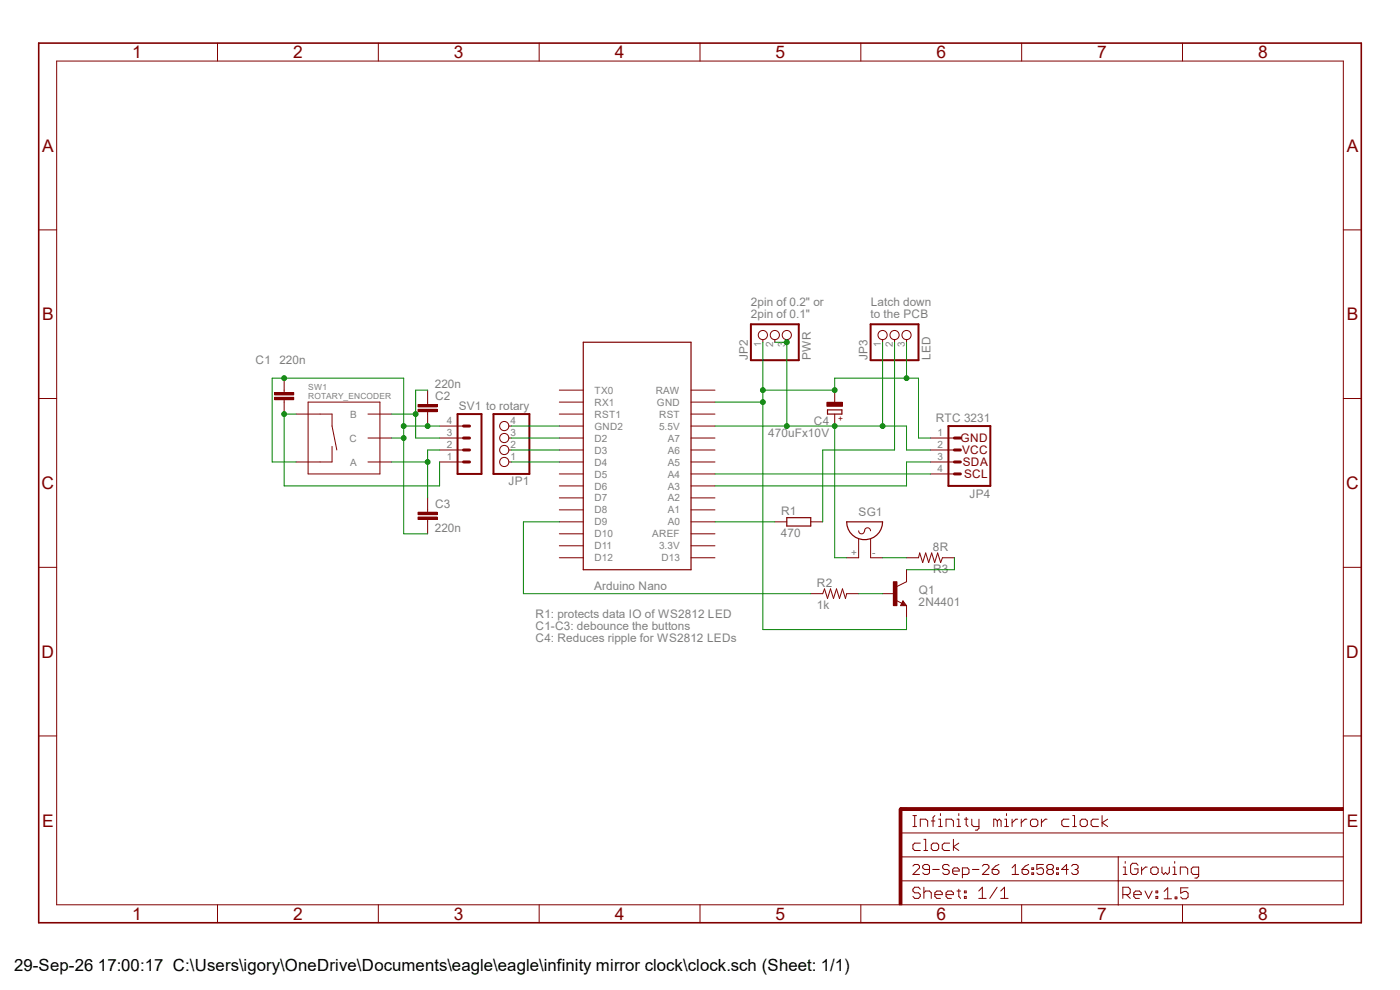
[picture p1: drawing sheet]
<svg xmlns="http://www.w3.org/2000/svg" width="297mm" height="210mm" viewBox="0 0 297 210" stroke-linecap="round" stroke-linejoin="round" font-family="sans-serif">
<g fill="none" stroke="#800000" stroke-width=".21">
<path d="M118.7 82.8h5M118.7 85.3h5M118.7 87.8h5M118.7 90.4h5M118.7 92.9h5M118.7 95.5h5M118.7 98h5M146.6 82.8h5.1M146.6 85.3h5.1M146.6 87.8h5.1M146.6 90.4h5.1M146.6 92.9h5.1"/>
<path d="M146.6 95.5h5.1M146.6 98h5.1M118.7 115.8h5M118.7 113.2h5M118.7 100.5h5M118.7 103.1h5M118.7 105.6h5M118.7 108.2h5M118.7 110.7h5M118.7 118.3h5M146.6 115.8h5.1M146.6 113.2h5.1"/>
<path d="M146.6 100.5h5.1M146.6 103.1h5.1M146.6 105.6h5.1M146.6 108.2h5.1M146.6 110.7h5.1M146.6 118.3h5.1"/>
</g>
<path d="M123.7 72.6h22.9v48.3h-22.9z" fill="none" stroke="#800000" stroke-width=".25"/>
<path d="M190.8 171.6h.5v20.3h-.5z" fill-rule="evenodd" fill="#800000"/>
<path d="M190.8 171.6h.5v20.3h-.5z" fill="none" stroke="#800000" stroke-width=".21"/>
<path d="M191 171.3h94v.6h-94z" fill-rule="evenodd" fill="#800000"/>
<g fill="none" stroke="#800000" stroke-width=".21">
<path d="M12 13h273v178.9h-273zM46.1 9.1v3.9M80.3 9.1v3.9M114.4 9.1v3.9M148.5 9.1v3.9M182.6 9.1v3.9M216.7 9.1v3.9M250.9 9.1v3.9M8.2 48.8h3.8M285 48.8h3.8M8.2 84.5h3.8M285 84.5h3.8"/>
<path d="M8.2 120.4h3.8M190.1 127.3l1.2 .7M191.6 127.5l.7 1h-1.2zM192.3 123.4l-2 1M285 120.4h3.8M8.2 156.1h3.8M285 156.1h3.8M191 171.3h94v.6h-94zM191.1 176.7h93.9M193.7 175.3h.7M193.7 173h.7M194.1 173v2.3"/>
<path d="M195.2 178.9h-1.1l-.4 .3v.8l.4 .4h1.1M195.2 175.3v-1.5h1.2l.4 .4v1.1M196 178.1h.4v2.3M197.6 174.2h.7M198 178.9h.8l.3 .3v.8l-.3 .4h-.8l-.4-.4v-.8zM198.3 173l-.3 .4v1.9M199.1 175.3h.8M199.1 173.8h.4v1.5M199.5 172.6v.4M200.7 175.3v-1.5h1.1l.5 .4v1.1M201.5 178.9h-1.2l-.4 .3v.8l.4 .4h1.2M202.3 178.1v2.3"/>
<path d="M203 173.8h.4v1.5M203 175.3h.8M203.4 178.9l-1.1 .7 1.1 .8M203.4 172.6v.4M204.6 173.8h.8M205 173.4v1.6l.4 .3M206.2 173.8v1.2l.3 .3h1.2M207.7 173.8v1.9l-.4 .4h-.4M211.6 174.2l-.4-.4h-.4v1.5M211.6 174.2v1.1M211.6 174.2l.4-.4 .4 .4v1.1M213.1 175.3h.9"/>
<path d="M213.1 173.8h.4v1.5M213.5 172.6v.4M214.7 173.8v1.5M215.9 173.8h-.4l-.8 .7M216.7 173.8v1.5M217.8 173.8h-.3l-.8 .7M219 173.8h.8l.4 .4v.8l-.4 .3h-.8l-.4-.3v-.8zM220.9 173.8v1.5M222.1 173.8h-.4l-.8 .7M226.8 173.8h-1.2l-.3 .4v.8l.3 .3h1.2M227.6 175.3h.7M227.6 173h.4v2.3"/>
<path d="M229.2 174.2l.3-.4h.8l.4 .4v.8l-.4 .3h-.8l-.3-.3zM233 173.8h-1.1l-.4 .4v.8l.4 .3h1.1M233.8 173v2.3M235 173.8l-1.2 .7 1.2 .8M46.1 191.9v3.8M80.3 191.9v3.8M114.4 191.9v3.8M148.5 191.9v3.8M182.6 191.9v3.8M191.1 186.9h93.9M191.1 181.8h93.9M193.7 183.7l.3-.3h.7l.4 .3v.4l-1.4 1.4h1.4"/>
<path d="M195.2 188.6l-.3-.4h-.8l-.4 .4v.4l.4 .4h.8l.3 .4v.4l-.3 .4h-.8l-.4-.4M196 180.4h.8M196 189.4l.4-.4h.8l.4 .4v1.2M196 188.2v2.4M197.2 184.4h-1.1l-.4-.3v-.4l.4-.3h.7l.4 .3v1.5l-.4 .3h-.7l-.4-.3M197.9 184.4h1.4M198.3 189.8h1.6v-.4l-.4-.4h-.7l-.5 .4v.8l.5 .4h.7M200.7 189.8h1.6v-.4l-.5-.4h-.7l-.4 .4v.8l.4 .4h.7M201.4 183.7l-.4-.3h-.7l-.3 .3v.4l.3 .3h.7l.4 .4v.4l-.4 .3h-.7l-.3-.3M202.1 184.8h1.4v-.4l-.4-.3h-.7l-.3 .3v.8l.3 .3h.7M203 189h.8M203.4 188.6v1.6l.4 .4"/>
<path d="M204.2 185.5h1l.4-.3v-.8l-.4-.3h-1v2.1M204.6 190.2h.4v.4h-.4zM204.6 189h.4v.4h-.4zM206.3 184.4h1.4M207.6 189l.8-.8v2.4M207.6 190.6h1.6M208.4 183.7l.3-.3h.8l.3 .3v.4l-1.4 1.4h1.4M210.5 184.4h1l.4 .4v.4l-.4 .3h-.6l-.4-.3zM211.5 188.2l-1.5 2.4M211.9 183.4l-.7 .3-.7 .7M212.3 190.6h1.6M212.3 189l.8-.8v2.4"/>
<path d="M214.7 185.5h1.4M214.7 184.1l.7-.7v2.1M216.7 191.9v3.8M216.8 184.4h1l.4 .4v.4l-.4 .3h-.6l-.4-.3zM218.2 183.4l-.7 .3-.7 .7M218.9 185.2h.4v.3h-.4zM218.9 184.1h.4v.3h-.4zM221.4 183.4h-1.4v1l.7-.3h.3l.4 .3v.8l-.4 .3h-.7l-.3-.3M222.4 184.4l-.3 .4v.4l.3 .3h.7l.4-.3v-.4l-.4-.4M222.4 184.4l-.3-.3v-.4l.3-.3h.7l.4 .3v.4l-.4 .3M222.4 184.4h.7M224.2 185.2h.3v.3h-.3z"/>
<path d="M224.2 184.1h.3v.3h-.3zM226.7 184.4h-1.5l1.1-1v2.1M227.3 183.7l.4-.3h.7l.3 .3v.4l-.3 .3M228 184.4h.4M228.4 184.4l.3 .4v.4l-.3 .3h-.7l-.4-.3M237.2 181.8v10.2M238.2 189.8h1.2l.4-.4v-.8l-.4-.4h-1.2v2.4M238.3 185.5h.8M238.3 183.9h.4v1.6M238.7 182.8v.3M239 189.8l.8 .8M240.5 189.8h1.6v-.4l-.4-.4h-.8l-.4 .4v.8l.4 .4h.8"/>
<path d="M241.4 183.6l-.4-.5h-.8l-.3 .5v1.5l.3 .4h.8l.4-.4v-.8h-.7M242.2 183.9v1.6M242.9 189l.8 1.6 .7-1.6M243.4 183.9h-.4l-.8 .8M244.1 184.3l.5-.4h.7l.4 .4v.8l-.4 .4h-.7l-.5-.4zM245.2 190.2h.4v.4h-.4zM245.2 189h.4v.4h-.4zM246.5 183.9v1.2l.4 .4 .4-.4 .3 .4 .5-.4v-1.2M247 189.1l.7-.8v2.4M247 190.7h1.5M248.8 185.5h.8M248.8 183.9h.4v1.6"/>
<path d="M249.2 182.8v.3M249.3 190.3h.4v.4h-.4zM250.4 185.5v-1.6h1.1l.5 .4v1.2M250.9 191.9v3.8M252.1 188.3h-1.6v1.2l.7-.4h.4l.5 .4v.8l-.5 .4h-.7l-.4-.4M254.3 185.5h-1.2l-.4-.4v-.8l.4-.4h1.2v2l-.4 .4h-.4"/>
</g>
<path d="M192.3 171.6h-1.2v1.3" fill="none" stroke="#800000" stroke-width=".64"/>
<path d="M8.2 9.1h280.6v186.6h-280.6z" fill="none" stroke="#800000" stroke-width=".34"/>
<path d="M191.6 128l.1 .2h-.4l.3-.5 .5 .7h-.8" fill="none" stroke="#800000" stroke-width=".25"/>
<path d="M189.5 123.4h.8v5.1h-.8z" fill-rule="evenodd" fill="#800000"/>
<g fill="none" stroke="#800000" stroke-width=".21">
<path d="M161.8 72.1v.5M164.4 72.1v.5M166.9 72.1v.5M187.2 72.1v.5M189.8 72.1v.5M192.3 72.1v.5M62.8 87.8h7.6v2.6l1.1 5.1M65.4 85.3h15.2v15.2h-15.2zM70.4 94.7v3.3h-7.6M78.1 98h5M78.1 92.9h5M78.1 87.8h5"/>
<path d="M93.3 98h5M93.3 95.5h5M93.3 92.9h5M93.3 90.4h5M107.9 98h.6M107.9 95.5h.6M107.9 92.9h.6M107.9 90.4h.6M197.4 98h5.1M197.4 95.5h5.1M197.4 92.9h5.1M164.4 110.7h2.5"/>
<path d="M172 110.7h2.5M182.2 114.4v3.9h-2.6M182.2 112.6a.68 .68 0 0 0 .8 .6 .68 .68 0 0 0 .5-.9 .65 .65 0 0 1 .7-.3 .65 .65 0 0 1 .5 .6M184.7 114.4v3.9h2.5M192.3 118.3h2.6l.2-1 .6 2 .7-2 .6 2 .7-2 .6 2 .6-2 .7 2 .3-1h2.6M197.4 100.5h5.1M172 125.9h2.5l.4-1 .7 2.1 .6-2.1 .6 2.1 .7-2.1 .6 2.1 .6-2.1 .7 2.1 .2-1.1h2.6M187.2 125.9h2.6M189.5 123.4h.8v5.1h-.8zM192.3 120.9v2.5M192.3 128.5v2.5"/>
<circle cx="161.8" cy="71.1" r=".98"/>
<circle cx="164.4" cy="71.1" r=".98"/>
<circle cx="166.9" cy="71.1" r=".98"/>
<circle cx="187.2" cy="71.1" r=".98"/>
<circle cx="189.8" cy="71.1" r=".98"/>
<circle cx="192.3" cy="71.1" r=".98"/>
<circle cx="107" cy="95.5" r=".98"/>
<circle cx="107" cy="92.9" r=".98"/>
<circle cx="107" cy="90.4" r=".98"/>
<circle cx="107" cy="98" r=".98"/>
</g>
<path d="M175.6 87h3v.8h-3zM166.9 109.8h5.1v1.8h-5.1zM179.6 110.7h7.6a3.8 3.8 0 0 1-3.8 3.8 3.8 3.8 0 0 1-3.8-3.8z" fill="none" stroke="#800000" stroke-width=".25"/>
<path d="M159.3 68.8h10.2v7.6h-10.2zM184.7 68.8h10.2v7.6h-10.2zM97.1 87.8h5.1v12.7h-5.1zM104.7 87.8h7.6v12.7h-7.6zM201.2 90.4h8.9v12.7h-8.9z" fill="none" stroke="#800000" stroke-width=".42"/>
<path d="M98.3 92.9h1.3M98.3 95.5h1.3M98.3 98h1.3M98.3 90.4h1.3M202.5 92.9h1.3M202.5 95.5h1.3M202.5 98h1.3M202.5 100.5h1.3" fill="none" stroke="#800000" stroke-width=".64"/>
<path d="M175.4 85.3h3.3v.9h-3.3z" fill-rule="evenodd" fill="#800000"/>
<path d="M60.3 82.8v.5M60.3 84.8v.5M175.4 85.3h3.3v.9h-3.3zM177.1 82.8v2.5M177.1 87.8v2.6" fill="none" stroke="#800000" stroke-width=".21"/>
<path d="M58.3 84.3h4v.5h-4z" fill-rule="evenodd" fill="#800000"/>
<path d="M58.3 84.3h4v.5h-4z" fill="none" stroke="#800000" stroke-width=".21"/>
<path d="M58.3 83.3h4v.5h-4z" fill-rule="evenodd" fill="#800000"/>
<path d="M58.3 83.3h4v.5h-4zM60.3 80.2v2.6M60.3 85.3v2.5M90.7 85.3v.5M90.7 87.3v.5" fill="none" stroke="#800000" stroke-width=".21"/>
<path d="M88.7 86.8h4.1v.5h-4.1z" fill-rule="evenodd" fill="#800000"/>
<path d="M88.7 86.8h4.1v.5h-4.1z" fill="none" stroke="#800000" stroke-width=".21"/>
<path d="M88.7 85.8h4.1v.5h-4.1z" fill-rule="evenodd" fill="#800000"/>
<path d="M88.7 85.8h4.1v.5h-4.1zM90.7 82.8v2.5M90.7 87.8v2.6M90.7 108.2v.5M90.7 110.2v.5" fill="none" stroke="#800000" stroke-width=".21"/>
<path d="M88.7 109.7h4.1v.5h-4.1z" fill-rule="evenodd" fill="#800000"/>
<path d="M88.7 109.7h4.1v.5h-4.1z" fill="none" stroke="#800000" stroke-width=".21"/>
<path d="M88.7 108.7h4.1v.5h-4.1z" fill-rule="evenodd" fill="#800000"/>
<path d="M88.7 108.7h4.1v.5h-4.1zM90.7 105.6v2.6M90.7 110.7v2.5" fill="none" stroke="#800000" stroke-width=".21"/>
<path d="M83.1 92.9h2.5v-12.7h-27.9v17.8h5.1M85.6 90.4h7.7M197.4 98h-5.1v5.1h-40.6M151.7 100.5h45.7M182.2 125.9h5" fill="none" stroke="#008000" stroke-width=".21"/>
<circle cx="85.6" cy="90.4" r=".51" fill="#008000"/>
<circle cx="85.6" cy="90.4" r=".51" fill="none" stroke="#008000" stroke-width=".21"/>
<circle cx="60.3" cy="80.2" r=".51" fill="#008000"/>
<circle cx="60.3" cy="80.2" r=".51" fill="none" stroke="#008000" stroke-width=".21"/>
<circle cx="90.7" cy="90.4" r=".51" fill="#008000"/>
<g fill="none" stroke="#008000" stroke-width=".21">
<path d="M85.6 92.9v20.3h5.1"/>
<circle cx="90.7" cy="90.4" r=".51"/>
</g>
<circle cx="85.6" cy="92.9" r=".51" fill="#008000"/>
<g fill="none" stroke="#008000" stroke-width=".21">
<path d="M62.8 87.8h-2.5v15.3h33v-5.1M108.5 90.4h10.2M108.5 98h10.2M108.5 92.9h10.2M108.5 95.5h10.2"/>
<circle cx="85.6" cy="92.9" r=".51"/>
</g>
<circle cx="60.3" cy="87.8" r=".51" fill="#008000"/>
<g fill="none" stroke="#008000" stroke-width=".21">
<path d="M83.1 98h7.6M93.3 95.5h-2.6v10.1"/>
<circle cx="60.3" cy="87.8" r=".51"/>
</g>
<circle cx="90.7" cy="98" r=".51" fill="#008000"/>
<g fill="none" stroke="#008000" stroke-width=".21">
<path d="M83.1 87.8h5.1M90.7 82.8h-2.5v10.1h5.1"/>
<circle cx="90.7" cy="98" r=".51"/>
</g>
<circle cx="88.2" cy="87.8" r=".51" fill="#008000"/>
<g fill="none" stroke="#008000" stroke-width=".21">
<path d="M164.4 72.6h2.5v17.8M151.7 90.4h40.6v5.1h5.1M118.7 110.7h-7.7v15.2h61M151.7 110.7h12.7M202.5 118.3v2.6h-10.2"/>
<circle cx="88.2" cy="87.8" r=".51"/>
</g>
<circle cx="166.9" cy="72.6" r=".51" fill="#008000"/>
<circle cx="166.9" cy="72.6" r=".51" fill="none" stroke="#008000" stroke-width=".21"/>
<circle cx="166.9" cy="90.4" r=".51" fill="#008000"/>
<g fill="none" stroke="#008000" stroke-width=".21">
<path d="M187.2 72.6v17.8"/>
<circle cx="166.9" cy="90.4" r=".51"/>
</g>
<circle cx="187.2" cy="90.4" r=".51" fill="#008000"/>
<g fill="none" stroke="#008000" stroke-width=".21">
<path d="M177.1 90.4v27.9"/>
<circle cx="187.2" cy="90.4" r=".51"/>
</g>
<circle cx="177.1" cy="90.4" r=".51" fill="#008000"/>
<g fill="none" stroke="#008000" stroke-width=".21">
<path d="M161.8 72.6v10.2M189.8 72.6v22.9h-15.3v15.2M151.7 85.3h10.1M177.1 82.8v-2.6h17.8v12.7h2.5M177.1 118.3h2.5M187.2 118.3h5.1"/>
<circle cx="177.1" cy="90.4" r=".51"/>
</g>
<circle cx="161.8" cy="85.3" r=".51" fill="#008000"/>
<g fill="none" stroke="#008000" stroke-width=".21">
<path d="M192.3 72.6v7.6M177.1 82.8h-15.3v50.8h30.5v-2.6"/>
<circle cx="161.8" cy="85.3" r=".51"/>
</g>
<circle cx="161.8" cy="82.8" r=".51" fill="#008000"/>
<circle cx="161.8" cy="82.8" r=".51" fill="none" stroke="#008000" stroke-width=".21"/>
<circle cx="177.1" cy="82.8" r=".51" fill="#008000"/>
<circle cx="177.1" cy="82.8" r=".51" fill="none" stroke="#008000" stroke-width=".21"/>
<circle cx="192.3" cy="80.2" r=".51" fill="#008000"/>
<circle cx="192.3" cy="80.2" r=".51" fill="none" stroke="#008000" stroke-width=".21"/>
<g font-size="3.7" fill="#800000">
<text x="28.1" y="12.4">1</text>
<text x="62.2" y="12.4">2</text>
<text x="96.3" y="12.4">3</text>
<text x="130.4" y="12.4">4</text>
<text x="164.5" y="12.4">5</text>
<text x="198.7" y="12.4">6</text>
<text x="232.8" y="12.4">7</text>
<text x="266.9" y="12.4">8</text>
<text x="8.9" y="32.2">A</text>
<text x="285.7" y="32.2">A</text>
<text x="8.9" y="67.9">B</text>
<text x="285.7" y="67.9">B</text>
<text x="8.8" y="103.8">C</text>
<text x="285.6" y="103.8">C</text>
<text x="8.8" y="139.6">D</text>
<text x="285.6" y="139.6">D</text>
<text x="8.9" y="175.3">E</text>
<text x="285.7" y="175.3">E</text>
<text x="28.1" y="195.2">1</text>
<text x="62.2" y="195.2">2</text>
<text x="96.3" y="195.2">3</text>
<text x="130.4" y="195.2">4</text>
<text x="164.5" y="195.2">5</text>
<text x="198.7" y="195.2">6</text>
<text x="232.8" y="195.2">7</text>
<text x="266.9" y="195.2">8</text>
</g>
<text font-size="3.6" x="3" y="206">29-Sep-26 17:00:17 C:\Users\igory\OneDrive\Documents\eagle\eagle\infinity mirror clock\clock.sch (Sheet: 1/1)</text>
<g font-size="2.5" fill="#808080">
<text x="159.3" y="64.9">2pin of 0.2&quot; or</text>
<text x="184.7" y="64.9">Latch down</text>
<text x="159.3" y="67.5">2pin of 0.1&quot;</text>
<text x="184.7" y="67.5">to the PCB</text>
<text x="54.2" y="77.3">C1</text>
<text x="59.3" y="77.3">220n</text>
<text x="158.7" y="76.4" transform="rotate(-90 158.7 76.4)">JP2</text>
<text x="172" y="76.4" transform="rotate(-90 172 76.4)">PWR</text>
<text x="184.1" y="76.4" transform="rotate(-90 184.1 76.4)">JP3</text>
<text x="197.4" y="76.4" transform="rotate(-90 197.4 76.4)">LED</text>
<text x="92.2" y="82.4">220n</text>
<text x="92.3" y="84.9">C2</text>
<text x="97.3" y="87.1">SV1 to rotary</text>
<text x="198.5" y="89.6">RTC 3231</text>
<text x="163" y="92.7">470uFx10V</text>
<text x="172.7" y="90.1">C4</text>
<text x="92.3" y="107.8">C3</text>
<text x="107.9" y="103">JP1</text>
<text x="205.7" y="105.6">JP4</text>
<text x="92.2" y="112.9">220n</text>
<text x="165.7" y="109.2">R1</text>
<text x="182.1" y="109.4">SG1</text>
<text x="165.7" y="114">470</text>
<text x="197.9" y="116.8">8R</text>
<text x="126.1" y="125.2">Arduino Nano</text>
<text x="173.3" y="124.4">R2</text>
<text x="194.9" y="125.9">Q1</text>
<text x="198" y="121.6">R3</text>
<text x="113.6" y="131">R1: protects data IO of WS2812 LED</text>
<text x="173.3" y="129.2">1k</text>
<text x="194.9" y="128.5">2N4401</text>
<text x="113.6" y="133.6">C1-C3: debounce the buttons</text>
<text x="113.6" y="136.1">C4: Reduces ripple for WS2812 LEDs</text>
</g>
<g font-size="2.5" fill="#800000">
<text x="203.8" y="93.8">GND</text>
<text x="204.1" y="96.4">VCC</text>
<text x="204.3" y="98.9">SDA</text>
<text x="204.5" y="101.4">SCL</text>
</g>
<g font-size="2.1" fill="#808080">
<text x="161.5" y="73.6" transform="rotate(-90 161.5 73.6)">1</text>
<text x="164" y="73.6" transform="rotate(-90 164 73.6)">2</text>
<text x="166.5" y="73.6" transform="rotate(-90 166.5 73.6)">3</text>
<text x="186.9" y="73.6" transform="rotate(-90 186.9 73.6)">1</text>
<text x="189.4" y="73.6" transform="rotate(-90 189.4 73.6)">2</text>
<text x="191.9" y="73.6" transform="rotate(-90 191.9 73.6)">3</text>
<text x="126.1" y="83.5">TX0</text>
<text x="139.1" y="83.5">RAW</text>
<text x="74.3" y="88.6">B</text>
<text x="126.1" y="86.1">RX1</text>
<text x="126.1" y="88.6">RST1</text>
<text x="139.4" y="86.1">GND</text>
<text x="139.8" y="88.6">RST</text>
<text x="74.1" y="93.7">C</text>
<text x="94.8" y="95.1">2</text>
<text x="94.8" y="92.6">3</text>
<text x="94.8" y="90">4</text>
<text x="108.3" y="95.1">2</text>
<text x="108.3" y="92.6">3</text>
<text x="108.3" y="90">4</text>
<text x="126.1" y="91.1">GND2</text>
<text x="126.1" y="93.7">D2</text>
<text x="139.8" y="91.1">5.5V</text>
<text x="141.6" y="93.7">A7</text>
<text x="198.9" y="92.6">1</text>
<text x="198.9" y="95.1">2</text>
<text x="74.3" y="98.8">A</text>
<text x="94.8" y="97.7">1</text>
<text x="108.3" y="97.7">1</text>
<text x="126.1" y="96.2">D3</text>
<text x="126.1" y="98.8">D4</text>
<text x="126.1" y="101.3">D5</text>
<text x="141.6" y="96.2">A6</text>
<text x="141.6" y="98.8">A5</text>
<text x="141.6" y="101.3">A4</text>
<text x="198.9" y="97.7">3</text>
<text x="198.9" y="100.2">4</text>
<text x="126.1" y="103.8">D6</text>
<text x="126.1" y="106.4">D7</text>
<text x="141.6" y="103.8">A3</text>
<text x="141.6" y="106.4">A2</text>
<text x="126.1" y="108.9">D8</text>
<text x="126.1" y="111.5">D9</text>
<text x="141.6" y="108.9">A1</text>
<text x="141.6" y="111.5">A0</text>
<text x="126.1" y="119.1">D12</text>
<text x="126.1" y="116.5">D11</text>
<text x="126.1" y="114">D10</text>
<text x="138.3" y="114">AREF</text>
<text x="139.8" y="116.5">3.3V</text>
<text x="140.3" y="119.1">D13</text>
<text x="180.6" y="117.9">+</text>
<text x="185" y="117.9">-</text>
</g>
<g font-size="1.8" fill="#808080">
<text x="65.4" y="82.8">SW1</text>
<text x="65.4" y="84.5">ROTARY_ENCODER</text>
</g>
<text font-size="1.8" fill="#800000" x="178.9" y="89.3" transform="rotate(-90 178.9 89.3)">+</text>
</svg>
